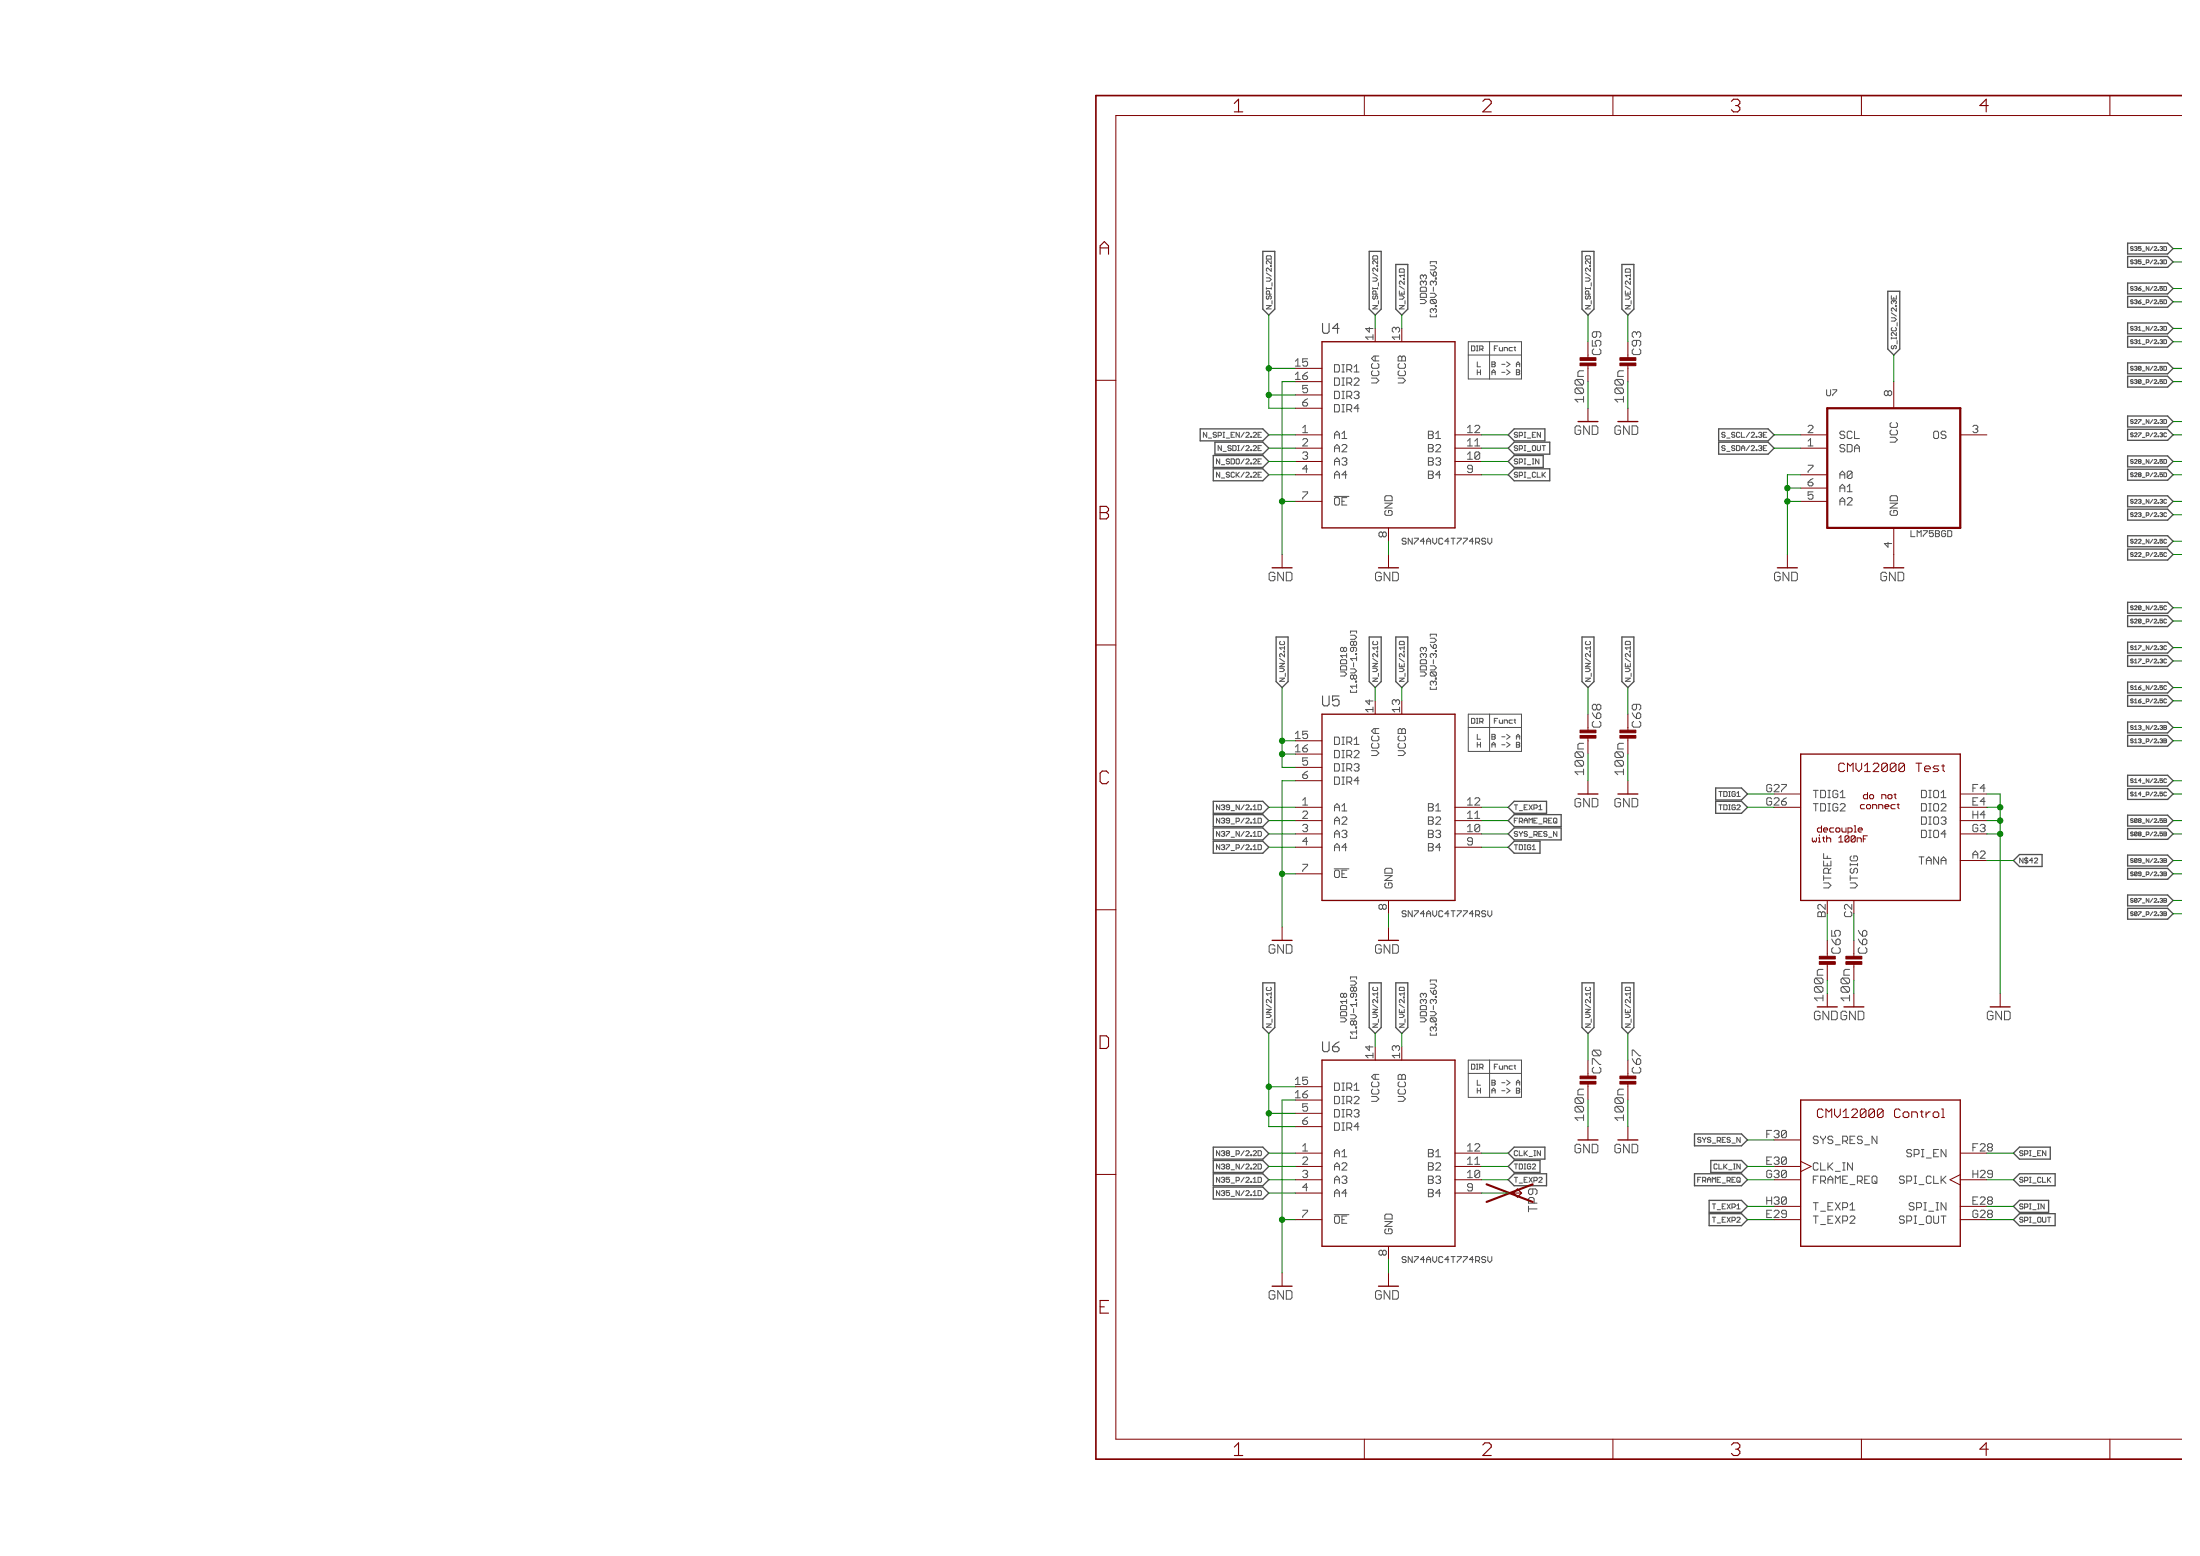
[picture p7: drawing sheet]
<svg xmlns="http://www.w3.org/2000/svg" width="420mm" height="297mm" viewBox="0 0 420 297" stroke-linecap="round" stroke-linejoin="round" font-family="sans-serif">
<g fill="none" stroke="#505050" stroke-width=".19">
<path d="M280.4 65.2h10.2v7.1h-10.2zM280.4 67.8h10.2M284.5 65.2v7.1M284.9 102.7v.8l-.4 .4-.4-.4M280.4 136.3h10.2v7.1h-10.2zM280.4 138.9h10.2M284.5 136.3v7.1M293.9 154.6h.6M296.7 158.7l.6 1v-1M296.8 156.2l.5 .1v.7l-.5 .1M297 156.8l.3 .3M284.9 173.9v.7l-.4 .4-.4-.4"/>
<path d="M280.4 202.4h10.2v7.1h-10.2zM280.4 204.9h10.2M284.5 202.4v7.1M324.2 217.9l.2 .2h.3M324.7 217.1h-.3l-.2 .2 .2 .3h.3M357.5 216.9l1 1.4v-1.4M284.9 239.9v.7l-.4 .4-.4-.4M294.4 224.7l.1 .4-.6 .6h.6M324.2 225.2h.3M324.8 224.7h-.6v1M358 225.4l.5 .5M358.2 224.5l.3 .2v1l-.3 .2"/>
</g>
<g fill="none" stroke="#505050" stroke-width=".25">
<path d="M241.2 48h2.3v11l-1.2 1.2-1.1-1.2zM261.5 48h2.3v11l-1.2 1.2-1.1-1.2zM266.6 50.5h2.3v8.5l-1.2 1.2-1.1-1.2zM302.1 48h2.3v11l-1.1 1.2-1.2-1.2zM309.8 50.5h2.2v8.5l-1.1 1.2-1.1-1.2zM360.5 55.6h2.3v11l-1.1 1.2-1.2-1.2zM406.3 46.4h7.7l1 1.1-1 1h-7.7zM406.3 49h7.7l1 1-1 1h-7.7zM406.3 54h7.7l1 1.1-1 1h-7.7zM406.3 56.6h7.7l1 1-1 1.1h-7.7zM406.3 61.7h7.7l1 1-1 1h-7.7zM406.3 64.2h7.7l1 1-1 1.1h-7.7z"/>
<path d="M406.3 69.3h7.7l1 1-1 1.1h-7.7zM406.3 71.8h7.7l1 1.1-1 1h-7.7zM406.3 79.4h7.7l1 1.1-1 1h-7.7zM229.2 81.9h12l1.1 1.1-1.1 1.2h-12zM231.7 87h9.5l1.1 1.1-1.1 1.1h-9.5zM231.7 89.5h9.5l1.1 1.1-1.1 1.2h-9.5zM232 84.4h9.2l1.1 1.2-1.1 1.1h-9.2zM288 83l1.2-1.1h5.8v2.3h-5.8zM288 85.6l1.2-1.2h6.8v2.3h-6.8zM288 90.6l1.2-1.1h6.8v2.3h-6.8zM288 88.1l1.2-1.1h5.5v2.2h-5.5zM328.2 84.4h9.5l1.1 1.2-1.1 1.1h-9.5z"/>
<path d="M328.2 81.9h9.5l1.1 1.1-1.1 1.2h-9.5zM406.3 82h7.7l1 1-1 1.1h-7.7zM406.3 87h7.7l1 1.1-1 1h-7.7zM406.3 89.6h7.7l1 1-1 1.1h-7.7zM406.3 94.7h7.7l1 1-1 1.1h-7.7zM406.3 97.2h7.7l1 1.1-1 1h-7.7zM406.3 102.3h7.7l1 1-1 1.1h-7.7zM406.3 104.8h7.7l1 1.1-1 1h-7.7zM406.3 115h7.7l1 1-1 1.1h-7.7zM406.3 117.5h7.7l1 1.1-1 1h-7.7zM243.7 121.6h2.3v8.5l-1.1 1.2-1.2-1.2zM261.5 121.6h2.3v8.5l-1.2 1.2-1.1-1.2z"/>
<path d="M266.6 121.6h2.3v8.5l-1.2 1.2-1.1-1.2zM302.1 121.6h2.3v8.5l-1.1 1.2-1.2-1.2zM309.8 121.6h2.2v8.5l-1.1 1.2-1.1-1.2zM406.3 122.6h7.7l1 1-1 1.1h-7.7zM406.3 125.1h7.7l1 1.1-1 1h-7.7zM406.3 130.2h7.7l1 1.1-1 1h-7.7zM406.3 132.8h7.7l1 1-1 1h-7.7zM406.3 137.8h7.7l1 1.1-1 1h-7.7zM231.7 155.5h9.5l1.1 1.2-1.1 1.1h-9.5zM231.7 153h9.5l1.1 1.1-1.1 1.2h-9.5zM231.7 158.1h9.5l1.1 1.1-1.1 1.1h-9.5zM288 154.1l1.2-1.1h6.2v2.3h-6.2z"/>
<path d="M288 156.7l1.2-1.2h9v2.3h-9zM288 159.2l1.2-1.1h9v2.2h-9zM327.7 153h4.9l1.1 1.1-1.1 1.2h-4.9zM327.7 150.4h4.9l1.1 1.2-1.1 1.1h-4.9zM406.3 140.4h7.7l1 1-1 1.1h-7.7zM406.3 148h7.7l1 1-1 1.1h-7.7zM406.3 150.5h7.7l1 1.1-1 1h-7.7zM406.3 155.6h7.7l1 1.1-1 1h-7.7zM406.3 158.2h7.7l1 1-1 1h-7.7zM231.7 160.6h9.5l1.1 1.1-1.1 1.2h-9.5zM288 161.7l1.2-1.1h4.9v2.3h-4.9zM384.5 164.3l1.2-1.2h4.3v2.3h-4.3z"/>
<path d="M406.3 163.2h7.7l1 1.1-1 1h-7.7zM406.3 165.8h7.7l1 1-1 1.1h-7.7zM406.3 170.9h7.7l1 1-1 1h-7.7zM406.3 173.4h7.7l1 1-1 1.1h-7.7zM241.2 187.6h2.3v8.6l-1.2 1.1-1.1-1.1zM261.5 187.6h2.3v8.6l-1.2 1.1-1.1-1.1zM266.6 187.6h2.3v8.6l-1.2 1.1-1.1-1.1zM302.1 187.6h2.3v8.6l-1.1 1.1-1.2-1.1zM309.8 187.6h2.2v8.6l-1.1 1.1-1.1-1.1zM231.7 219h9.5l1.1 1.1-1.1 1.2h-9.5zM323.6 216.5h9l1.1 1.1-1.1 1.1h-9zM385.7 219h5.9v2.3h-5.9l-1.2-1.2z"/>
<path d="M231.7 221.5h9.5l1.1 1.2-1.1 1.1h-9.5zM231.7 224.1h9.5l1.1 1.1-1.1 1.2h-9.5zM231.7 226.6h9.5l1.1 1.2-1.1 1.1h-9.5zM288 225.2l1.2-1.1h6.2v2.3h-6.2zM288 222.7l1.2-1.2h4.9v2.3h-4.9zM288 220.1l1.2-1.1h5.8v2.3h-5.8zM323.6 224.1h9l1.1 1.1-1.1 1.2h-9zM326.4 229.2h6.2l1.1 1.1-1.1 1.1h-6.2zM326.4 231.7h6.2l1.1 1.1-1.1 1.2h-6.2zM326.7 221.5h5.9l1.1 1.2-1.1 1.1h-5.9zM385.7 229.2h5.5v2.2h-5.5l-1.2-1.1zM385.7 231.7h6.8v2.3h-6.8l-1.2-1.2z"/>
<path d="M385.7 224.1h6.8v2.3h-6.8l-1.2-1.2z"/>
</g>
<path d="M252.5 65.2h25.4v35.6h-25.4zM252.5 136.3h25.4v35.6h-25.4zM343.9 144h30.5v27.9h-30.5zM252.5 202.4h25.4v35.5h-25.4zM343.9 210h30.5v27.9h-30.5zM289.8 227l.8 .8-.8 .7-.7-.7z" fill="none" stroke="#800000" stroke-width=".25"/>
<g fill="none" stroke="#800000" stroke-width=".19">
<path d="M260.6 18.2v3.9M308 18.2v3.9M355.5 18.2v3.9M402.9 18.2v3.9M416.7 22.1h-203.6v252.6h203.6M209.3 72.6h3.8M247.4 70.3h5.1M247.4 72.9h5.1M247.4 75.4h5.1M247.4 77.9h5.1M303.3 69.8v3.1M303.3 77.9v2.6"/>
<path d="M310.9 69.8v3.1M310.9 77.9v2.6M361.7 72.9v5M247.4 90.6h5.1M247.4 95.7h5.1M247.4 83h5.1M247.4 85.6h5.1M247.4 88.1h5.1M277.9 90.6h5.1M277.9 83h5.1M277.9 85.6h5.1M277.9 88.1h5.1"/>
<path d="M343.9 90.6h5.1M343.9 93.2h5.1M343.9 95.7h5.1M343.9 83h5.1M343.9 85.6h5.1M374.4 83h5.1M244.9 105.9v2.5M265.2 100.8v2.5M265.2 105.9v2.5M341.4 105.9v2.5M361.7 100.8v7.6M209.3 123.1h3.8"/>
<path d="M247.4 154.1h5.1M247.4 156.7h5.1M247.4 159.2h5.1M247.4 141.4h5.1M247.4 144h5.1M247.4 146.5h5.1M247.4 149h5.1M277.9 154.1h5.1M277.9 156.7h5.1M277.9 159.2h5.1M303.3 140.9v3.1M303.3 149v2.6"/>
<path d="M310.9 140.9v3.1M310.9 149v2.6M338.8 151.6h5.1M338.8 154.1h5.1M351.5 145.7l-.3 .2v1.1l.3 .3M374.4 151.6h5.1M374.4 154.1h5.1M374.4 156.7h5.1M374.4 159.2h5.1M209.3 173.7h3.8M244.9 177v2.5M247.4 166.8h5.1"/>
<path d="M247.4 161.7h5.1M265.2 171.9v2.5M265.2 177v2.5M277.9 161.7h5.1M374.4 164.3h5.1M349 184.1v3M349 189.7v2.5M354.1 184.1v3M354.1 189.7v2.5M382 189.7v2.5M247.4 207.5h5.1M247.4 210h5.1"/>
<path d="M247.4 212.5h5.1M247.4 215.1h5.1M303.3 206.9v3.1M303.3 215.1v2.5M310.9 206.9v3.1M310.9 215.1v2.5M338.8 217.6h5.1M209.3 224.2h3.8M247.4 222.7h5.1M247.4 225.2h5.1M247.4 232.8h5.1M247.4 220.1h5.1"/>
<path d="M247.4 227.8h5.1M265.2 237.9v2.6M277.9 222.7h5.1M277.9 225.2h5.1M277.9 220.1h5.1M277.9 227.8h5.1M288 227.8h2.6M338.8 222.7h5.1M338.8 225.2h5.1M338.8 230.3h5.1M338.8 232.8h5.1M343.9 221.7l2 1-2 1"/>
<path d="M374.4 225.2h5.1M374.4 230.3h5.1M374.4 232.8h5.1M374.4 220.1h5.1M374.4 224.2l-2 1 2 1M244.9 243v2.5M265.2 243v2.5M260.6 274.7v3.9M308 274.7v3.9M355.5 274.7v3.9M402.9 274.7v3.9"/>
</g>
<g fill="#800000" stroke="#800000" stroke-width=".19">
<path d="M347.5 183.6h3v.5h-3z"/>
<path d="M347.5 182.6h3v.5h-3z"/>
<path d="M352.5 183.6h3.1v.5h-3.1z"/>
<path d="M352.5 182.6h3.1v.5h-3.1z"/>
<path d="M309.4 206.4h3v.5h-3z"/>
<path d="M309.4 205.4h3v.5h-3z"/>
<path d="M301.8 140.4h3v.5h-3z"/>
<path d="M301.8 139.4h3v.5h-3z"/>
<path d="M309.4 140.4h3v.5h-3z"/>
<path d="M309.4 139.4h3v.5h-3z"/>
<path d="M301.8 206.4h3v.5h-3z"/>
<path d="M301.8 205.4h3v.5h-3z"/>
<path d="M301.8 69.3h3v.5h-3z"/>
<path d="M301.8 68.3h3v.5h-3z"/>
<path d="M309.4 69.3h3v.5h-3z"/>
<path d="M309.4 68.3h3v.5h-3z"/>
</g>
<path d="M416.7 18.2h-207.4v260.4h207.4" fill="none" stroke="#800000" stroke-width=".32"/>
<path d="M349 77.9h25.4v22.9h-25.4z" fill="none" stroke="#800000" stroke-width=".42"/>
<path d="M283.9 226.1l8.8 3.3M292.7 226.1l-8.8 3.3" fill="none" stroke="#800000" stroke-width=".4"/>
<g fill="none" stroke="#008000" stroke-width=".19">
<path d="M415 47.5h1.7M415 50h1.7M415 57.6h1.7M415 55.1h1.7M242.3 70.3h5.1M242.3 60.2v17.7h5.1M242.3 75.4h5.1M247.4 72.9h-2.5v33M262.6 60.2v2.5M267.7 60.2v2.5M303.3 60.2v5M303.3 72.9v5"/>
<path d="M310.9 60.2v5M310.9 72.9v5M361.7 67.8v5.1M415 72.9h1.7M415 62.7h1.7M415 65.2h1.7M415 70.3h1.7M242.3 90.6h5.1M242.3 83h5.1M242.3 85.6h5.1M242.3 88.1h5.1M244.9 95.7h2.5"/>
<path d="M283 90.6h5M283 83h5M283 85.6h5M283 88.1h5M338.8 83h5.1M338.8 85.6h5.1M341.4 95.7h2.5M341.4 93.2h2.5M343.9 90.6h-2.5v15.3M415 95.7h1.7M415 90.6h1.7M415 80.5h1.7"/>
<path d="M415 83h1.7M415 98.3h1.7M415 88.1h1.7M265.2 103.3v2.6M415 103.3h1.7M415 105.9h1.7M415 116h1.7M415 118.6h1.7M244.9 131.3v15.2h2.5M262.6 131.3v2.5M267.7 131.3v2.5M303.3 131.3v5"/>
<path d="M310.9 131.3v5M415 123.6h1.7M415 126.2h1.7M415 131.3h1.7M415 133.8h1.7M415 138.9h1.7M242.3 154.1h5.1M242.3 156.7h5.1M242.3 159.2h5.1M244.9 141.4h2.5M244.9 144h2.5M247.4 149h-2.5v28"/>
<path d="M283 154.1h5M283 156.7h5M283 159.2h5M303.3 144v5M310.9 144v5M333.7 151.6h5.1M333.7 154.1h5.1M379.5 151.6h2.5v38.1M379.5 154.1h2.5M379.5 156.7h2.5M379.5 159.2h2.5M415 149h1.7"/>
<path d="M415 151.6h1.7M415 156.7h1.7M415 159.2h1.7M415 141.4h1.7M242.3 161.7h5.1M244.9 166.8h2.5M265.2 174.4v2.6M283 161.7h5M349 174.4v5.1M354.1 174.4v5.1M379.5 164.3h5M415 166.8h1.7"/>
<path d="M415 164.3h1.7M415 171.9h1.7M415 174.4h1.7M242.3 197.3v17.8h5.1M262.6 197.3v2.5M267.7 197.3v2.5M303.3 197.3v5.1M310.9 197.3v5.1M349 187.1v2.6M354.1 187.1v2.6M242.3 207.5h5.1M242.3 212.5h5.1"/>
<path d="M247.4 210h-2.5v33M303.3 210v5.1M310.9 210v5.1M333.7 217.6h5.1M242.3 225.2h5.1M242.3 222.7h5.1M242.3 220.1h5.1M242.3 227.8h5.1M244.9 232.8h2.5M283 225.2h5M283 222.7h5M283 220.1h5"/>
<path d="M283 227.8h5M333.7 232.8h5.1M333.7 230.3h5.1M333.7 225.2h5.1M333.7 222.7h5.1M379.5 232.8h5M379.5 230.3h5M379.5 225.2h5M379.5 220.1h5M265.2 240.5v2.5"/>
</g>
<g fill="#008000" stroke="#008000" stroke-width=".19">
<circle cx="244.9" cy="95.7" r=".51"/>
<circle cx="244.9" cy="166.8" r=".51"/>
<circle cx="244.9" cy="232.8" r=".51"/>
<circle cx="341.4" cy="95.7" r=".51"/>
<circle cx="341.4" cy="93.2" r=".51"/>
<circle cx="382" cy="154.1" r=".51"/>
<circle cx="382" cy="156.7" r=".51"/>
<circle cx="382" cy="159.2" r=".51"/>
<circle cx="242.3" cy="70.3" r=".51"/>
<circle cx="242.3" cy="75.4" r=".51"/>
<circle cx="244.9" cy="144" r=".51"/>
<circle cx="244.9" cy="141.4" r=".51"/>
<circle cx="242.3" cy="212.5" r=".51"/>
<circle cx="242.3" cy="207.5" r=".51"/>
</g>
<g font-size="3.7" fill="#800000">
<text x="235.6" y="21.4">1</text>
<text x="283" y="21.4">2</text>
<text x="330.5" y="21.4">3</text>
<text x="378" y="21.4">4</text>
<text x="209.9" y="48.6">A</text>
<text x="209.9" y="99.2">B</text>
<text x="209.9" y="149.7">C</text>
<text x="209.9" y="200.2">D</text>
<text x="209.9" y="250.8">E</text>
<text x="235.6" y="277.9">1</text>
<text x="283" y="277.9">2</text>
<text x="330.5" y="277.9">3</text>
<text x="378" y="277.9">4</text>
</g>
<g font-size="2.9" fill="#505050">
<text x="252.3" y="63.7">U4</text>
<text x="252.3" y="134.8">U5</text>
<text x="252.3" y="200.9">U6</text>
</g>
<g font-size="2.5" fill="#800000">
<text x="305.6" y="67.8" transform="rotate(-90 305.6 67.8)">C59</text>
<text x="313.3" y="67.8" transform="rotate(-90 313.3 67.8)">C93</text>
<text x="300.6" y="83">GND</text>
<text x="308.2" y="83">GND</text>
<text x="242.1" y="110.9">GND</text>
<text x="262.5" y="110.9">GND</text>
<text x="338.7" y="110.9">GND</text>
<text x="359" y="110.9">GND</text>
<text x="305.6" y="138.9" transform="rotate(-90 305.6 138.9)">C68</text>
<text x="313.3" y="138.9" transform="rotate(-90 313.3 138.9)">C69</text>
<text x="352.1" y="147.4">CMV12000 Test</text>
<text x="300.6" y="154.1">GND</text>
<text x="308.2" y="154.1">GND</text>
<text x="242.1" y="182.1">GND</text>
<text x="262.5" y="182.1">GND</text>
<text x="351.4" y="182.1" transform="rotate(-90 351.4 182.1)">C65</text>
<text x="356.4" y="182.1" transform="rotate(-90 356.4 182.1)">C66</text>
<text x="346.3" y="194.7">GND GND</text>
<text x="379.3" y="194.7">GND</text>
<text x="305.6" y="204.9" transform="rotate(-90 305.6 204.9)">C70</text>
<text x="313.3" y="204.9" transform="rotate(-90 313.3 204.9)">C67</text>
<text x="347.6" y="213.4">CMV12000 Control</text>
<text x="300.6" y="220.1">GND</text>
<text x="308.2" y="220.1">GND</text>
<text x="242.1" y="248.1">GND</text>
<text x="262.5" y="248.1">GND</text>
</g>
<g font-size="2.5" fill="#505050">
<text x="302.3" y="76.3" transform="rotate(-90 302.3 76.3)">100n</text>
<text x="310" y="76.3" transform="rotate(-90 310 76.3)">100n</text>
<text x="302.3" y="147.4" transform="rotate(-90 302.3 147.4)">100n</text>
<text x="310" y="147.4" transform="rotate(-90 310 147.4)">100n</text>
<text x="348.1" y="190.6" transform="rotate(-90 348.1 190.6)">100n</text>
<text x="353.1" y="190.6" transform="rotate(-90 353.1 190.6)">100n</text>
<text x="302.3" y="213.5" transform="rotate(-90 302.3 213.5)">100n</text>
<text x="310" y="213.5" transform="rotate(-90 310 213.5)">100n</text>
<text x="293.4" y="231" transform="rotate(-90 293.4 231)">TP9</text>
</g>
<g font-size="2.1" fill="#800000">
<text x="262.1" y="64.9" transform="rotate(-90 262.1 64.9)">14</text>
<text x="267.2" y="64.9" transform="rotate(-90 267.2 64.9)">13</text>
<text x="262.1" y="136" transform="rotate(-90 262.1 136)">14</text>
<text x="267.2" y="136" transform="rotate(-90 267.2 136)">13</text>
<text x="348.5" y="174.8" transform="rotate(-90 348.5 174.8)">B2</text>
<text x="353.5" y="174.8" transform="rotate(-90 353.5 174.8)">C2</text>
<text x="262.1" y="202" transform="rotate(-90 262.1 202)">14</text>
<text x="267.2" y="202" transform="rotate(-90 267.2 202)">13</text>
</g>
<g font-size="2.1" fill="#505050">
<text x="247.4" y="70">15</text>
<text x="254.6" y="71.1">DIR1</text>
<text x="247.4" y="72.5">16</text>
<text x="248.7" y="75">5</text>
<text x="248.7" y="77.6">6</text>
<text x="254.6" y="73.6">DIR2</text>
<text x="254.6" y="76.2">DIR3</text>
<text x="263.2" y="72.7" transform="rotate(-90 263.2 72.7)">VCCA</text>
<text x="268.3" y="72.7" transform="rotate(-90 268.3 72.7)">VCCB</text>
<text x="361.2" y="75.6" transform="rotate(-90 361.2 75.6)">8</text>
<text x="248.7" y="82.7">1</text>
<text x="254.6" y="78.7">DIR4</text>
<text x="254.6" y="83.8">A1</text>
<text x="272.8" y="83.8">B1</text>
<text x="280" y="82.7">12</text>
<text x="345.2" y="82.7">2</text>
<text x="351.2" y="83.8">SCL</text>
<text x="369.3" y="83.8">OS</text>
<text x="376.5" y="82.7">3</text>
<text x="248.7" y="85.2">2</text>
<text x="248.7" y="87.7">3</text>
<text x="254.6" y="86.3">A2</text>
<text x="254.6" y="88.8">A3</text>
<text x="272.8" y="86.3">B2</text>
<text x="272.8" y="88.8">B3</text>
<text x="280" y="85.2">11</text>
<text x="280" y="87.7">10</text>
<text x="345.2" y="85.2">1</text>
<text x="351.2" y="86.3">SDA</text>
<text x="362.3" y="84.1" transform="rotate(-90 362.3 84.1)">VCC</text>
<text x="248.7" y="95.4">7</text>
<text x="248.7" y="90.3">4</text>
<text x="254.6" y="91.4">A4</text>
<text x="272.8" y="91.4">B4</text>
<text x="280" y="90.3">9</text>
<text x="345.2" y="90.3">7</text>
<text x="345.2" y="92.8">6</text>
<text x="345.2" y="95.4">5</text>
<text x="351.2" y="91.4">A0</text>
<text x="351.2" y="93.9">A1</text>
<text x="254.6" y="96.5">OE</text>
<text x="265.8" y="98.4" transform="rotate(-90 265.8 98.4)">GND</text>
<text x="351.2" y="96.5">A2</text>
<text x="362.3" y="98.4" transform="rotate(-90 362.3 98.4)">GND</text>
<text x="264.6" y="102.4" transform="rotate(-90 264.6 102.4)">8</text>
<text x="361.2" y="104.4" transform="rotate(-90 361.2 104.4)">4</text>
<text x="247.4" y="141.1">15</text>
<text x="247.4" y="143.6">16</text>
<text x="254.6" y="142.2">DIR1</text>
<text x="263.2" y="143.8" transform="rotate(-90 263.2 143.8)">VCCA</text>
<text x="268.3" y="143.8" transform="rotate(-90 268.3 143.8)">VCCB</text>
<text x="248.7" y="146.1">5</text>
<text x="248.7" y="148.7">6</text>
<text x="254.6" y="144.7">DIR2</text>
<text x="254.6" y="147.3">DIR3</text>
<text x="254.6" y="149.8">DIR4</text>
<text x="248.7" y="153.8">1</text>
<text x="254.6" y="154.9">A1</text>
<text x="272.8" y="154.9">B1</text>
<text x="280" y="153.8">12</text>
<text x="337.5" y="151.2">G27</text>
<text x="337.5" y="153.8">G26</text>
<text x="346.1" y="152.3">TDIG1</text>
<text x="346.1" y="154.9">TDIG2</text>
<text x="366.7" y="152.3">DIO1</text>
<text x="366.7" y="154.9">DIO2</text>
<text x="376.5" y="151.2">F4</text>
<text x="376.5" y="153.8">E4</text>
<text x="248.7" y="156.3">2</text>
<text x="248.7" y="158.8">3</text>
<text x="248.7" y="161.4">4</text>
<text x="254.6" y="157.4">A2</text>
<text x="254.6" y="160">A3</text>
<text x="272.8" y="157.4">B2</text>
<text x="272.8" y="160">B3</text>
<text x="280" y="156.3">11</text>
<text x="280" y="158.8">10</text>
<text x="280" y="161.4">9</text>
<text x="366.7" y="157.4">DIO3</text>
<text x="366.7" y="160">DIO4</text>
<text x="376.5" y="156.3">H4</text>
<text x="376.5" y="158.8">G3</text>
<text x="248.7" y="166.5">7</text>
<text x="254.6" y="167.6">OE</text>
<text x="254.6" y="162.5">A4</text>
<text x="272.8" y="162.5">B4</text>
<text x="366.7" y="165">TANA</text>
<text x="376.5" y="163.9">A2</text>
<text x="264.6" y="173.5" transform="rotate(-90 264.6 173.5)">8</text>
<text x="265.8" y="169.6" transform="rotate(-90 265.8 169.6)">GND</text>
<text x="349.6" y="169.6" transform="rotate(-90 349.6 169.6)">VTREF</text>
<text x="354.7" y="169.6" transform="rotate(-90 354.7 169.6)">VTSIG</text>
<text x="247.4" y="207.1">15</text>
<text x="247.4" y="209.6">16</text>
<text x="254.6" y="208.2">DIR1</text>
<text x="263.2" y="209.9" transform="rotate(-90 263.2 209.9)">VCCA</text>
<text x="268.3" y="209.9" transform="rotate(-90 268.3 209.9)">VCCB</text>
<text x="248.7" y="212.2">5</text>
<text x="248.7" y="214.7">6</text>
<text x="254.6" y="210.7">DIR2</text>
<text x="254.6" y="213.3">DIR3</text>
<text x="254.6" y="215.8">DIR4</text>
<text x="248.7" y="219.8">1</text>
<text x="254.6" y="220.9">A1</text>
<text x="272.8" y="220.9">B1</text>
<text x="280" y="219.8">12</text>
<text x="337.5" y="217.2">F30</text>
<text x="346.1" y="218.4">SYS_RES_N</text>
<text x="364.1" y="220.9">SPI_EN</text>
<text x="376.5" y="219.8">F28</text>
<text x="248.7" y="222.3">2</text>
<text x="248.7" y="224.9">3</text>
<text x="248.7" y="227.4">4</text>
<text x="254.6" y="223.4">A2</text>
<text x="254.6" y="226">A3</text>
<text x="272.8" y="223.4">B2</text>
<text x="272.8" y="226">B3</text>
<text x="280" y="222.3">11</text>
<text x="280" y="224.9">10</text>
<text x="280" y="227.4">9</text>
<text x="337.5" y="222.3">E30</text>
<text x="337.5" y="224.9">G30</text>
<text x="346.1" y="223.4">CLK_IN</text>
<text x="346.1" y="226">FRAME_REQ</text>
<text x="362.8" y="226">SPI_CLK</text>
<text x="376.5" y="224.9">H29</text>
<text x="248.7" y="232.5">7</text>
<text x="254.6" y="233.6">OE</text>
<text x="254.6" y="228.5">A4</text>
<text x="272.8" y="228.5">B4</text>
<text x="337.5" y="229.9">H30</text>
<text x="337.5" y="232.5">E29</text>
<text x="346.1" y="231.1">T_EXP1</text>
<text x="346.1" y="233.6">T_EXP2</text>
<text x="362.8" y="233.6">SPI_OUT</text>
<text x="364.1" y="231.1">SPI_IN</text>
<text x="376.5" y="229.9">E28</text>
<text x="376.5" y="232.5">G28</text>
<text x="264.6" y="239.6" transform="rotate(-90 264.6 239.6)">8</text>
<text x="265.8" y="235.6" transform="rotate(-90 265.8 235.6)">GND</text>
</g>
<g font-size="1.8" fill="#505050">
<text x="272.3" y="57.8" transform="rotate(-90 272.3 57.8)">VDD33</text>
<text x="274.2" y="61" transform="rotate(-90 274.2 61)">[3.0V-3.6V]</text>
<text x="348.6" y="75.6">U7</text>
<text x="267.5" y="104">SN74AVC4T774RSV</text>
<text x="365.4" y="102.5">LM75BGD</text>
<text x="257.1" y="128.9" transform="rotate(-90 257.1 128.9)">VDD18</text>
<text x="272.3" y="128.9" transform="rotate(-90 272.3 128.9)">VDD33</text>
<text x="259" y="132.7" transform="rotate(-90 259 132.7)">[1.8V-1.98V]</text>
<text x="274.2" y="132.1" transform="rotate(-90 274.2 132.1)">[3.0V-3.6V]</text>
<text x="267.5" y="175.1">SN74AVC4T774RSV</text>
<text x="257.1" y="194.9" transform="rotate(-90 257.1 194.9)">VDD18</text>
<text x="272.3" y="194.9" transform="rotate(-90 272.3 194.9)">VDD33</text>
<text x="259" y="198.7" transform="rotate(-90 259 198.7)">[1.8V-1.98V]</text>
<text x="274.2" y="198.1" transform="rotate(-90 274.2 198.1)">[3.0V-3.6V]</text>
<text x="267.5" y="241.1">SN74AVC4T774RSV</text>
</g>
<g font-size="1.8" fill="#800000">
<text x="355.2" y="154.4">connect</text>
<text x="355.7" y="152.5">do not</text>
<text x="346" y="160.8">with 100nF</text>
<text x="347" y="158.9">decouple</text>
</g>
<g font-size="1.4" fill="#505050">
<text x="242.7" y="59" transform="rotate(-90 242.7 59)">N_SPI_V/2.2D</text>
<text x="263" y="59" transform="rotate(-90 263 59)">N_SPI_V/2.2D</text>
<text x="268" y="59" transform="rotate(-90 268 59)">N_VE/2.1D</text>
<text x="303.6" y="59" transform="rotate(-90 303.6 59)">N_SPI_V/2.2D</text>
<text x="311.2" y="59" transform="rotate(-90 311.2 59)">N_VE/2.1D</text>
<text x="281" y="67">DIR</text>
<text x="282.2" y="70.1">L</text>
<text x="282.2" y="71.6">H</text>
<text x="284.8" y="70.1">B -&gt; A</text>
<text x="284.8" y="71.6">A -&gt; B</text>
<text x="285.2" y="67">Funct</text>
<text x="362" y="66.6" transform="rotate(-90 362 66.6)">S_I2C_V/2.3E</text>
<text x="230" y="83.5">N_SPI_EN/2.2E</text>
<text x="289" y="83.5">SPI_EN</text>
<text x="329" y="83.5">S_SCL/2.3E</text>
<text x="232.5" y="88.6">N_SDO/2.2E</text>
<text x="232.5" y="86.1">N_SDI/2.2E</text>
<text x="289" y="86.1">SPI_OUT</text>
<text x="289" y="88.6">SPI_IN</text>
<text x="329" y="86.1">S_SDA/2.3E</text>
<text x="232.5" y="91.1">N_SCK/2.2E</text>
<text x="289" y="91.1">SPI_CLK</text>
<text x="245.2" y="130.1" transform="rotate(-90 245.2 130.1)">N_VN/2.1C</text>
<text x="263" y="130.1" transform="rotate(-90 263 130.1)">N_VN/2.1C</text>
<text x="268" y="130.1" transform="rotate(-90 268 130.1)">N_VE/2.1D</text>
<text x="303.6" y="130.1" transform="rotate(-90 303.6 130.1)">N_VN/2.1C</text>
<text x="311.2" y="130.1" transform="rotate(-90 311.2 130.1)">N_VE/2.1D</text>
<text x="281" y="138.1">DIR</text>
<text x="282.2" y="141.2">L</text>
<text x="282.2" y="142.7">H</text>
<text x="284.8" y="141.2">B -&gt; A</text>
<text x="284.8" y="142.7">A -&gt; B</text>
<text x="285.2" y="138.1">Funct</text>
<text x="232.5" y="154.6">N39_N/2.1D</text>
<text x="289" y="154.6">T_EXP1</text>
<text x="328.2" y="152.1">TDIG1</text>
<text x="328.2" y="154.6">TDIG2</text>
<text x="232.5" y="157.2">N39_P/2.1D</text>
<text x="232.5" y="159.7">N37_N/2.1D</text>
<text x="289" y="157.2">FRAME_REQ</text>
<text x="289" y="159.7">SYS_RES_N</text>
<text x="232.5" y="162.2">N37_P/2.1D</text>
<text x="289" y="162.2">TDIG1</text>
<text x="385.5" y="164.8">N$42</text>
<text x="242.7" y="196.1" transform="rotate(-90 242.7 196.1)">N_VN/2.1C</text>
<text x="263" y="196.1" transform="rotate(-90 263 196.1)">N_VN/2.1C</text>
<text x="268" y="196.1" transform="rotate(-90 268 196.1)">N_VE/2.1D</text>
<text x="303.6" y="196.1" transform="rotate(-90 303.6 196.1)">N_VN/2.1C</text>
<text x="311.2" y="196.1" transform="rotate(-90 311.2 196.1)">N_VE/2.1D</text>
<text x="281" y="204.1">DIR</text>
<text x="282.2" y="207.2">L</text>
<text x="282.2" y="208.7">H</text>
<text x="284.8" y="207.2">B -&gt; A</text>
<text x="284.8" y="208.7">A -&gt; B</text>
<text x="285.2" y="204.1">Funct</text>
<text x="232.5" y="220.7">N38_P/2.2D</text>
<text x="289" y="220.7">CLK_IN</text>
<text x="324.8" y="218.1">SYS_RES_N</text>
<text x="385.5" y="220.7">SPI_EN</text>
<text x="232.5" y="223.2">N38_N/2.2D</text>
<text x="232.5" y="225.7">N35_P/2.1D</text>
<text x="289" y="225.7">T_EXP2</text>
<text x="289" y="223.2">TDIG2</text>
<text x="324.8" y="225.7">FRAME_REQ</text>
<text x="327.4" y="223.2">CLK_IN</text>
<text x="385.5" y="225.7">SPI_CLK</text>
<text x="232.5" y="228.3">N35_N/2.1D</text>
<text x="327.4" y="230.8">T_EXP1</text>
<text x="327.4" y="233.3">T_EXP2</text>
<text x="385.5" y="233.3">SPI_OUT</text>
<text x="385.5" y="230.8">SPI_IN</text>
</g>
<g font-size="1.1" fill="#505050">
<text x="406.8" y="47.9">S35_N/2.3D</text>
<text x="406.8" y="50.4">S35_P/2.3D</text>
<text x="406.8" y="58">S36_P/2.5D</text>
<text x="406.8" y="55.5">S36_N/2.5D</text>
<text x="406.8" y="63.1">S31_N/2.3D</text>
<text x="406.8" y="65.6">S31_P/2.3D</text>
<text x="406.8" y="70.7">S30_N/2.5D</text>
<text x="406.8" y="73.2">S30_P/2.5D</text>
<text x="406.8" y="80.9">S27_N/2.3D</text>
<text x="406.8" y="83.4">S27_P/2.3C</text>
<text x="406.8" y="88.5">S28_N/2.5D</text>
<text x="406.8" y="91">S28_P/2.5D</text>
<text x="406.8" y="96.1">S23_N/2.3C</text>
<text x="406.8" y="98.6">S23_P/2.3C</text>
<text x="406.8" y="103.7">S22_N/2.5C</text>
<text x="406.8" y="106.3">S22_P/2.5C</text>
<text x="406.8" y="116.4">S20_N/2.5C</text>
<text x="406.8" y="119">S20_P/2.5C</text>
<text x="406.8" y="124">S17_N/2.3C</text>
<text x="406.8" y="126.6">S17_P/2.3C</text>
<text x="406.8" y="131.7">S16_N/2.5C</text>
<text x="406.8" y="134.2">S16_P/2.5C</text>
<text x="406.8" y="139.3">S13_N/2.3B</text>
<text x="406.8" y="141.8">S13_P/2.3B</text>
<text x="406.8" y="149.4">S14_N/2.5C</text>
<text x="406.8" y="152">S14_P/2.5C</text>
<text x="406.8" y="157.1">S08_N/2.5B</text>
<text x="406.8" y="159.6">S08_P/2.5B</text>
<text x="406.8" y="164.7">S09_N/2.3B</text>
<text x="406.8" y="167.2">S09_P/2.3B</text>
<text x="406.8" y="172.3">S07_N/2.3B</text>
<text x="406.8" y="174.8">S07_P/2.3B</text>
</g>
</svg>
